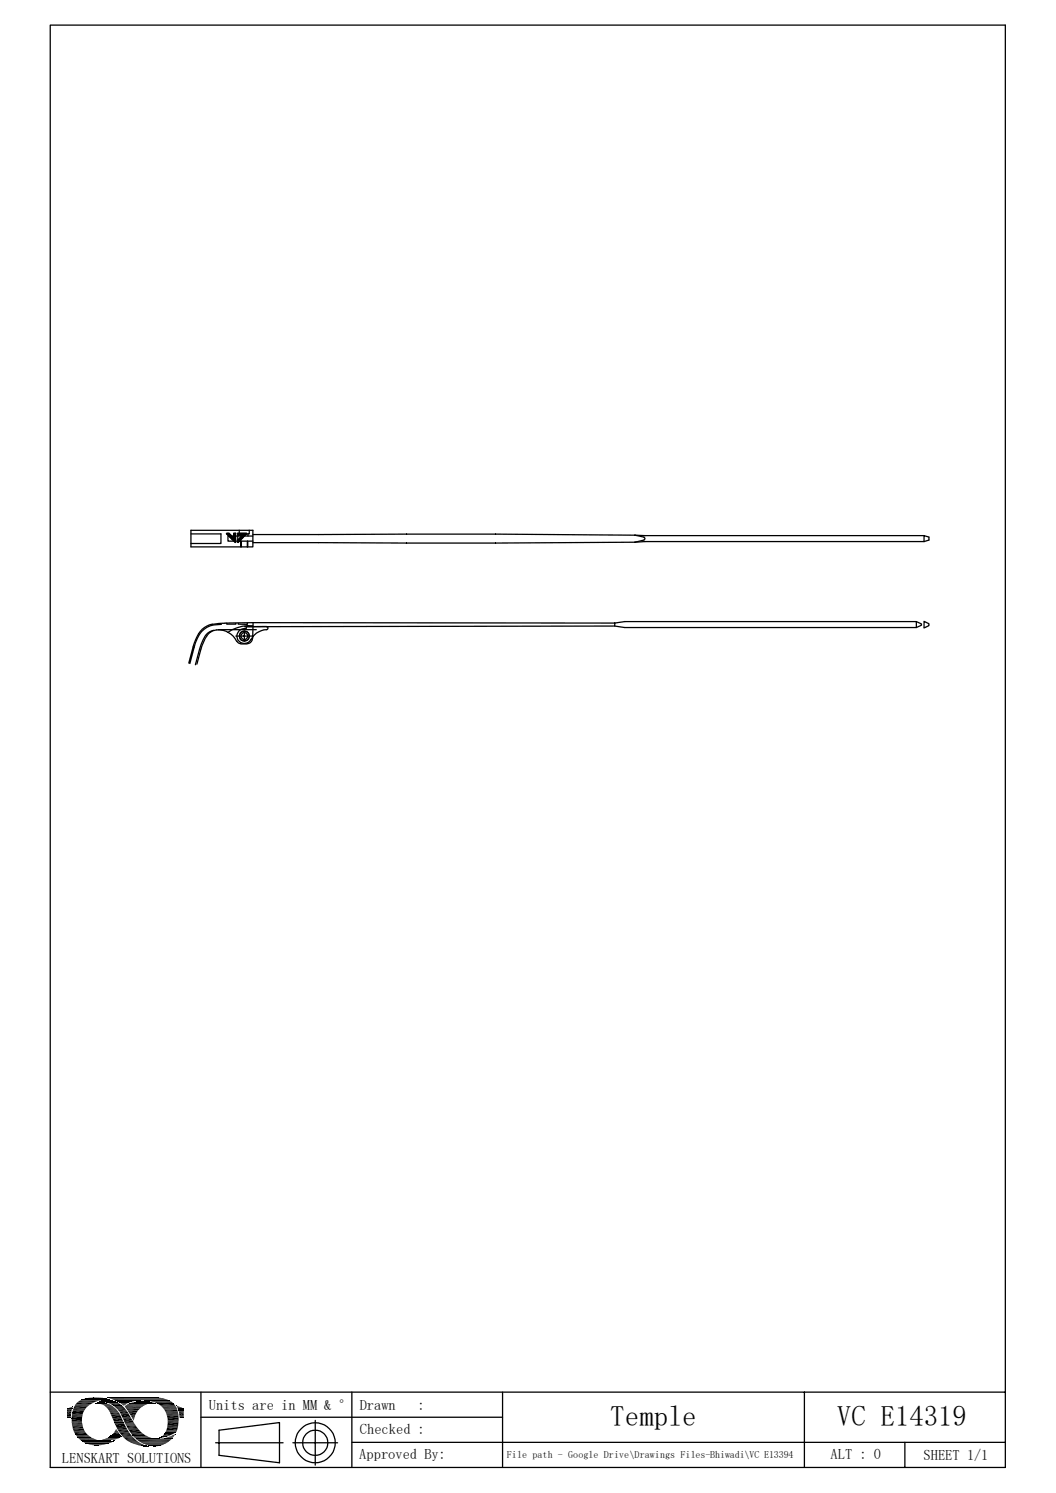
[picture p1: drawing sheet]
<svg xmlns="http://www.w3.org/2000/svg" width="210mm" height="297mm" viewBox="0 0 210 297" stroke-linecap="round" stroke-linejoin="round" font-family="sans-serif">
<g fill="none" stroke="#000" stroke-width=".25">
<path d="M10 5h189.9v286.9h-189.9zM38 105.5h12.3v3.3h-12.3zM38 106.2h5.9v1.9h-5.9M45.1 106.1l-.1 .1M45.1 106.1h.5l.8 .8 .1-.8h.4M45.2 106.1v.2M45.4 106.1l-.1 .3M45.6 106.1l-.2 .5M45.7 106.2l-.1 .5M45.8 106.3l-.1 .5M45.9 106.5l-.1 .4M46.1 106.6l-.2 .5"/>
<path d="M46.2 106.7l-.1 .5M46.3 106.8l-.1 .5M46.5 106.1v.2M46.7 106.1l-.4 1.3M46.9 106.1l-.1 1.8-1.8-1.7M46.9 106.1l-.5 1.5M46.9 106.6l-.3 1.1M46.9 107.3l-.2 .5M47.3 106.6v1.1M47.3 106.1v.3M47.3 107.4v.2M47.5 106.1l-.1 .4"/>
<path d="M47.6 105.5v.7h2v-.7M47.6 107.1l-.2 .8M47.7 106.1l-.1 .4M47.8 106.9l-.2 .8M47.8 106.1v.4M47.9 106.2v.4M47.9 107.7v1.1M48 107.7v1.1M48 106.1l-.1 .4M48 106.7l-.2 .8M48.1 106.6l-.8 .8 .1 .5M48.2 106.1l-.2 .4"/>
<path d="M48.3 106.1l-.3 1.1M48.5 106.1l-.2 .9M48.7 106.1l-.2 .7M48.8 106.1l-.1 .5M49 106.1l-.1 .2M49 106.1l.1 .1M49 106.1h-1.7v.4l.8 .1M49.1 106.2l-1.7 1.7M49.2 107.7v1.1M49.3 107.7v1.1M49.3 106.2v.4M50.3 106.3h48.3l27.7 .2"/>
<path d="M50.3 106.6h-5v1.1h5M126.3 106.5l1.8 .3 .2 .3-.2 .3-1.8 .5M126.3 107.9l-27.7 .1h-48.3M126.3 106.5l57.5 .1M183.8 107.7h-55.5l-2 .2M183.8 106.6l.9 .2v.6l-.9 .3zM38.4 128.7l-.9 3.2M42.2 124.2a4.4 4.4 0 0 0-3.3 3.2l-.5 1.3M42.5 125.4l-.8 .3a5 5 0 0 0-2 3.4l-.8 3.1M43.4 125.3h7.6M44 124.2a4.8 4.8 0 0 0-5.1 3.7l-1.1 4.1M44.7 124l-2.5 .2"/>
<path d="M45.1 124v.2h1.8v-.2M46.9 126.5h1.7M47.1 127.6a3.7 3.7 0 0 0-5.4-1.7l-.9 1.2a18.5 18.5 0 0 0-1.6 5M47.1 127.6l.1 .2a2.04 2.04 0 0 0 1.9 .3M47.4 124v.2h1.8v-.2M48.6 125.6v.8M48.6 126.5v.1M48.6 126.7v.9M48.7 126.5h1.6M49.9 127.2a1.5 1.5 0 0 1-1.9 .7 1.5 1.5 0 0 1-.8-1.9 1.5 1.5 0 0 1 1.8-.9v-.4h4l.3 .1-.1 .4a3.8 3.8 0 0 0-3.2 2M50.2 127l-.3 .8-.8 .3M50.3 124.5a7.3 7.3 0 0 0-5 1.3"/>
<path d="M50.3 123.9l72 .1M50.3 123.9l-5.6 .1M50.3 123.9l-.1 3.1M122.3 124v.5l-73.7 .2M122.3 124l1.9-.3h58v1.1h-58l-1.9-.3M182.2 123.7l1.1 .4v.3l-1.1 .4M183.8 123.6l.9 .5v.4l-.9 .4zM10 276.9h189.9M14.7 279.7h2.9M40 276.9v15M70 276.9v15M99.9 276.9v15"/>
<path d="M160 276.9v15M14.3 281.5h2.1M14.3 283.3h2.1M14.7 284.9h2.4M15 285.5h2.6M24.6 286.1h2.2M24.9 280.1h3.2M25.1 283.8h2.1M25.3 284h2.1M26.1 285.4h2.7M27.2 286.5h6.8M33.1 281.3h2.4"/>
<path d="M33.4 282.7h2.1M40 281.9h59.9M42.9 287h13.4M43.6 284.5l12-1.5v8l-12-1.5zM58.3 287h8.8M62.7 282.6v8.9M70 286.9h129.9M180 286.9v5"/>
<circle cx="48.6" cy="126.5" r=".98"/>
<circle cx="48.6" cy="126.5" r=".68"/>
<circle cx="62.7" cy="287" r="2.51"/>
<circle cx="62.7" cy="287" r="4"/>
</g>
<g fill="#000">
<path d="M14.3 279.9h.1zM13.8 280l.5-.1 .1 .1zM14.3 279.9h.1v.1zM18.3 278h1.6zM18.7 278h1.2zM19.1 279.1h1.9zM19.2 279.1h1.8zM19.2 279.1h1.7zM19.4 279.1h1.5zM19.5 279.1h1zM19.4 279.1h1.2zM19.5 279.1h1.1z"/>
<path d="M19.6 279.1h.9zM19.6 279.2l1.9 .1zM19.7 278.8h.2zM19.6 279.1h.8zM19.8 279.1h.6zM20 279.3l1.7 .1zM19.8 279.1h.4zM20.1 279l.1 .1zM20.1 279h.1zM20.2 279.4h1.6zM20.4 279.4l1.7 .2h-1.4zM20.4 279.4h1.4l.3 .2z"/>
<path d="M20.5 278.7h1.8zM20.5 278.7h1.7zM20.6 278.6l1.6 .1zM20.7 279.6l1.7 .1h-1.5zM20.7 279.6h1.4l.3 .1zM20.6 278.6h1.4zM20.9 278.6h1.1zM20.9 279.7l1.6 .1zM21 279.8l1.7 .2h-1.4zM21 279.8h1.5l.2 .2zM21.2 278.6h.3zM20.9 278.6h.8z"/>
<path d="M21.2 278.6h.5zM21.5 278.4h.3zM21.8 279.2h1.9zM22.4 279.6h1.9zM22.5 279.6h1.8zM22.5 279.6l1.8 .1zM22.6 279.7l2 .2h-1.7zM22.6 279.7h1.7l.3 .2zM22.9 279.9l1.9 .2h-1.7zM22.9 279.9h1.7l.2 .2zM23.7 279l1.9 .1zM23.8 279.1h1.8z"/>
<path d="M23.8 279.1h1.6zM24 279.1h1.4zM24 279.1l1.3 .1zM24 279.2l1 .2h-.7zM24 279.2h1.3l-.3 .2zM24.3 279.4l.6 .1zM24.3 279.4h.7zM24.4 279.5l.3 .1zM24.4 279.5h.5zM24.6 279.6v.1zM24.6 279.6h.1zM27.5 278.8h2z"/>
<path d="M27.5 278.8h1.9zM28.2 278.8h1.2zM28.2 278.8h.7zM30.4 279.2h.4zM30.4 279.2h.5zM30.7 279.2h.2zM30.9 278h.2zM35.1 279.7h.2zM35.1 279.7l.5 .1zM35.2 279.8l.8 .2h-.7zM35.2 279.8l.8 .2zM35.3 280l1 .1h-1z"/>
<path d="M35.3 280h.7l.3 .1zM13.3 280.2h1.1zM13.3 280.2l1 .1zM13.3 280.3l1 .1h-1zM13.3 280.3h1v.1zM13.3 280.4l.9 .4h-.9zM13.3 280.4h1l-.1 .4zM13.3 280.8h.9zM13.3 280.8l.8 .5h-.8zM13.3 280.8h.9l-.1 .5zM13.3 281.3l.8 .4h-.8zM13.3 281.3h.8v.4z"/>
<path d="M13.3 281.7h.8zM13.3 281.7l.8 .2h-.8zM13.3 281.7h.8v.2zM13.3 281.9h.8zM13.3 281.9l.8 .1zM13.4 280.2h1zM13.7 280.1l.7 .1zM13.7 280.1h.7zM13.8 280h.6zM14.3 282.3l2 .4h-2zM14.3 282.3h2v.4zM18.3 287.4l1.9 .1z"/>
<path d="M18.3 287.4h1.9zM18.4 287.5h1.1zM18.4 287.5h1.8zM18.9 287.5h.6zM19.1 287.5h.4zM20.4 286.4l1.9 .1zM20.4 286.4h2zM20.6 286.5h1.5zM20.6 286.5h1.7zM20.7 286.5h1.1zM20.7 286.5h1.4zM21 286.5h.6z"/>
<path d="M21 286.5h.8zM21.3 280l1.7 .2h-1.6zM21.3 280h1.4l.3 .2zM21.3 286.5h.3zM21.4 286.5h.2zM21.4 280.2l1.8 .3h-1.6zM21.4 280.2h1.6l.2 .3zM21.6 280.5h1.6zM21.6 280.5l1.8 .2h-1.7zM21.6 280.5h1.6l.2 .2zM21.7 280.7l1.8 .1h-1.7zM21.7 280.7h1.7l.1 .1z"/>
<path d="M21.8 280.8l1.8 .2h-1.7zM21.8 280.8h1.7l.1 .2zM21.9 281l1.8 .1zM21.9 281.1l1.9 .2h-1.8zM21.9 281.1h1.8l.1 .2zM21.5 286.7h1.1zM21.9 286.7h.7zM22 281.3l1.8 .1zM22 286.7h.6zM22.1 281.4l1.9 .3h-1.8zM22.1 281.4h1.7l.2 .3zM22.1 285.6l1.9 .1z"/>
<path d="M22.1 285.6h1.9zM22.2 281.7l2 .5h-1.8zM22.2 281.7h1.8l.2 .5zM22.2 285.5l1.8 .1zM22.2 285.5h1.7zM22.2 286.7h.5zM22.3 286.7h.4zM22.4 286.7h.3zM22.4 282.2l2.1 .5h-1.9zM22.4 282.2h1.8l.3 .5zM22.4 285.3h1.4zM22.4 285.3l1.5 .2h-1.7z"/>
<path d="M22.4 285.3h1.4l.1 .2zM22.6 286.6h.2zM22.6 282.7l1.9 .1zM22.7 282.8l1.9 .1zM22.7 282.9l1.9 .1zM22.7 285l1.1 .3h-1.4zM22.7 285h.9l.2 .3zM22.7 283h1.9zM22.7 284.9l.9 .1zM22.8 283l1.9 .2h-1.9zM22.8 283h1.8l.1 .2zM22.8 283.2l2.3 .9h-1.9z"/>
<path d="M22.8 283.2h1.9l.4 .9zM22.9 284.7l.6 .2h-.8zM22.9 284.7h.5l.1 .2zM22.6 286.6h.3zM22.9 284.6l.5 .1h-.5zM22.9 284.6l.5 .1zM23 284.4h.2zM23 284.4l.3 .2h-.4zM23 284.4l.3 .2zM23.1 284.4h.1zM23.1 280.1l1.8 .2h-1.5zM23.1 280.1h1.7l.1 .2z"/>
<path d="M23.4 280.3l1.8 .4h-1.6zM23.4 280.3h1.5l.3 .4zM23.6 280.7l1.7 .1zM23.7 280.8l1.9 .4h-1.6zM23.7 280.8h1.6l.3 .4zM24 281.2l1.6 .1zM24 281.3l2 .7h-1.7zM24 281.3h1.6l.4 .7zM24.3 282l1.8 .2h-1.7zM24.3 282h1.7l.1 .2zM24.4 282.2l2 .5h-1.7zM24.4 282.2h1.7l.3 .5z"/>
<path d="M24.7 282.7l1.9 .3h-1.8zM24.7 282.7h1.7l.2 .3zM24.8 283l1.9 .2h-1.8zM24.8 283h1.8l.1 .2zM24.9 283.2h1.8zM24.9 283.2l1.9 .1zM24.9 283.3h1.9zM25 283.3l1.9 .1zM25 283.4l2 .1h-1.9zM25 283.4h1.9l.1 .1zM25.1 283.5l1.9 .1zM25.4 280.6l2 .1z"/>
<path d="M25.4 280.7l1.7 .4h-1.4zM25.4 280.7h2l-.3 .4zM25.5 284.4l2.5 .5h-2.1zM25.5 284.4h2.1l.4 .5zM25.7 281.1l1.2 .4h-.9zM25.7 281.1h1.4l-.2 .4zM25.8 286.9l2 .1h-1.7zM25.8 286.9h1.7l.3 .1zM26 281.5l.9 .1zM26 281.6l.8 .3h-.6zM26 281.6h.9l-.1 .3zM26.1 287l2 .2h-1.5z"/>
<path d="M26.1 287h1.7l.3 .2zM26.2 281.9l.5 .2h-.4zM26.2 281.9h.6l-.1 .2zM26.3 282.1l.4 .1h-.3zM26.3 282.1h.4v.1zM26.4 282.2l.2 .3zM26.4 282.2h.3l-.1 .3zM26.5 282.5l.1 .1zM26.6 287.2l1.7 .1zM26.8 287.3l1.9 .2h-1.2zM26.8 287.3h1.5l.4 .2zM27.5 287.5h1.3z"/>
<path d="M27.6 287.5l1.4 .1zM28 287.6h1.1zM28.1 287.6l1.1 .1zM28.2 287.7h1.1zM28.5 287.7h.9zM28.6 287.7h.9zM29 287.7h.5zM29.2 287.7h.3zM29.3 287.7h.2zM29.6 287.5l2 .2zM30.2 287.7h1.3zM30.2 287.7h1.4z"/>
<path d="M30.4 287.7h.9zM30.4 287.7h1.1zM30.5 287.7h.5zM30.5 287.7h.8zM30.7 287.7h.3zM31.8 286h.2zM31.8 286h.1zM31.8 286h.4zM31.9 286h.4zM32.1 285.8h.8zM32.1 285.8h.9zM31.9 286l.2-.2 .2 .2z"/>
<path d="M32.1 285.8h.8l-.6 .2zM32.1 285.8h1zM32.2 285.8h.9zM32.3 286.2h1.9zM32.2 285.8l.2-.2 .7 .2zM32.4 285.6h1.3l-.6 .2zM32.5 285.5l1.2 .1zM32.5 285.5h1.3zM32.6 286.1h1.6zM32.7 285.2l1.1 .3h-1.3zM32.7 285.2h1.8l-.7 .3zM32.7 286.1h1.5z"/>
<path d="M32.7 285.2h1.8zM32.8 285l2 .1zM32.8 285.1l1.7 .1h-1.8zM32.8 285.1h2l-.3 .1zM32.8 286.1h1.5zM33.1 286h1.3zM33.2 281.6l2.3 .5h-2.2zM33.2 281.6h2.3v.5zM33.2 284l2 .5h-2.1zM33.2 284h2.1l-.1 .5zM33.2 286h1.2zM33.4 283l2 .5h-2.1z"/>
<path d="M33.4 283h2.1l-.1 .5zM33.4 285.9h1zM33.6 285.8h.9zM33.7 285.8h.8zM33.9 285.7h.6zM34.1 285.7h.5zM34.1 285.7l.3-.2 .2 .2zM34.4 285.5h.3l-.1 .2zM34.4 285.5l.3-.1v.1zM34.7 285.4v.1zM35.3 280.1l1.1 .1zM35.3 280.2h1.2z"/>
<path d="M35.3 280.2l1.2 .1zM35.4 280.3l1.1 .1h-1.1zM35.4 280.3h1.1v.1zM35.4 280.4h1.1zM35.5 280.4l1 .2h-1zM35.5 280.4h1v.2zM35.5 280.6h1zM35.5 280.6l1 .1zM35.6 280.7l.9 .1zM35.6 280.8l.9 .3h-.9zM35.6 280.8h.9v.3zM35.6 281.1h.9z"/>
<path d="M35.6 281.1l.9 .5h-.8zM35.6 281.1h.9v.5zM35.7 281.6l.8 .2h-.8zM35.7 281.6h.8v.2zM35.7 281.8l.8 .2h-.8zM35.7 281.8h.8v.2zM35.7 282h.8zM35.7 282l.8 .1zM35.8 282.1h.7zM35.9 282.1h.6zM36 282.1h.5zM36.4 282.1h.1z"/>
</g>
<g fill="none" stroke="#000" stroke-width=".2">
<path d="M14.7 279.9h2.6M15 279.4h3M15.3 279h3.5M15.7 278.7h3.9M15.9 278.6h4M16 278.6h4.2M16 278.5h4.4M16.2 278.5h4.3M16.4 278.4h5.4M16.5 278.3h5.1M16.7 278.3h4.7M16.9 278.2h4.3"/>
<path d="M17.1 278.2h3.9M17.5 278.1h3M17.6 278.1h2.9M19 279.2h2.1M19.1 279.2h2.2M19.7 278.8h3.2M19.8 278.8h2.9M19.9 278.7h2.7M20.2 278.7h2.2M20.3 278.9h2.7M20.6 279h2.7M21.3 279h2"/>
<path d="M21.3 279.1h2.4M21.3 278h10.3M21.4 278.1h10.5M21.5 278.1h11M21.8 278h7.4M21.8 278.2h10.8M21.8 278.4h-5.6M22 278.3h10.9M22.2 278.3h10.8M22.3 278.4h10.9M22.5 278.4h10.8M22.6 278.5h11"/>
<path d="M22.8 278.6h5.1M22.9 278.6h4.4M23 278.7h4.2M23.2 278.8h3.3M23.5 278.9h2.7M23.5 278.9h2.5M23.7 279h2.1M24.8 279.8h3.7M24.8 279.8h3.5M24.8 279.9h3.4M24.9 279.7h3.8M25 279.6h3.7"/>
<path d="M25.1 279.5h4M25.4 279.4h3.8M25.4 279.3h4.2M25.7 279.2h4.2M26 279.1h4.8M26.2 279h4.4M26.2 279h4.2M26.6 278.9h3.5M26.8 278.9h3.1M27.1 278.8h2.6M28.7 278.6h5M29.3 278.6h4.4"/>
<path d="M29.4 278.7h4.5M30.1 278.8h4M30.4 278.9h3.8M30.7 279h3.7M30.8 279.2h-5M31 279.1h3.5M31.2 279.2h3.3M31.9 279.7h3M32.1 279.8h2.9M14.3 282.3h2M14.3 282.8h2M14.3 283h2"/>
<path d="M14.3 283.1h2M14.3 283.5h2.1M14.4 281h2.2M14.5 280.5h2.3M14.5 284.2h2.1M14.6 284.7h2.3M15 285.3h2.3M15.3 285.8h2.7M15.4 285.9h2.6M15.4 285.9h2.8M15.5 286h2.8M15.6 286.1h3"/>
<path d="M15.7 286.3h3.3M15.9 286.4h3.1M15.9 286.4h3.6M16 286.6h3.9M16.2 286.6h3.7M16.2 286.6h4.2M16.3 286.7h5.2M16.3 286.8h6.3M16.6 286.9h5.8M16.6 286.9h5.7M16.7 287h5.5M16.9 287h5"/>
<path d="M17 287.1h4.8M17.1 287.1h4.6M17.1 287.2h4.5M17.4 287.3h4M17.7 287.3h3.2M17.9 287.4h2.8M20.5 286.3h2.6M20.7 286.2h2.8M21.1 286.2h2.5M21.2 286.1h2.6M21.5 285.9h2.5M21.5 286h2.3"/>
<path d="M21.8 285.8h2.3M21.9 285.7h2.2M22 285.7h2M22 285.6h2M22.9 286.4h-2.7M24.1 285.8h-2.3M25.1 280.2h2.7M25.4 280.6h2M25.4 286.8h2.1M26.1 285.2h2.4M26.3 285.5h2.5M26.3 285.5h2.6"/>
<path d="M26.4 285.6h2.7M26.5 285.7h2.8M26.5 285.8h3.1M26.7 285.9h3.1M26.8 286h3.3M26.8 286.1h3.7M27 286.2h4.1M27.1 286.2l7.1 .1M27.1 286.3h7M27.6 286.7h6.1M27.8 286.9h5.7M27.9 286.9h5.5"/>
<path d="M28 287h5.3M28.2 287.1h5M28.5 287.2h4.4M28.8 287.3h3.9M29 287.5h3.4M29.5 287.5h2.6M29.6 287.6h2.4M31.7 286.2h2.5M32.4 280.1h2.7M32.5 280.2h2.7M32.6 280.3h2.6M32.6 280.4h2.6"/>
<path d="M32.7 280.5h2.6M32.8 285h2.1M32.9 285h2.1M32.9 280.9h2.5M32.9 284.9h2.2M32.9 284.9h2.1M32.9 284.8h2.2M33 284.7h2.1M33 284.6h2.2M33.1 284.5h2.1M33.1 284.6h2.1M33.1 281.5h2.4"/>
<path d="M33.2 283.9h2.2M33.4 282.5h2.1"/>
</g>
<g fill="none" stroke="#000" stroke-width=".21">
<path d="M14.9 279.5h3M15.5 278.8h3.9M32.2 279.9h2.9M14.3 281.7h2.1M14.5 280.4h2.5M15.2 285.7h2.7M24 285.4h2.1M24.4 285.9h2.1M24.9 286.4h2.1M25.1 286.6h2.2M25.4 284.2h2.2M33 281.1h2.4"/>
<path d="M33.4 282.9h2.1"/>
</g>
<path d="M15.1 279.2h3.5M21.9 279.4h2.3M31.4 279.4h3.4M14.4 284h2.2M14.6 280.1h2.7M23.2 284.2h2.1M25.9 285h2.5M33.3 283.7h2.1" fill="none" stroke="#000" stroke-width=".34"/>
<path d="M14.4 283.7h2.1M14.8 285.2h2.5M23.4 284.5h2.1M23.6 284.8h2.1M23.8 285.1h2.1M24.2 285.6h2.1M25.2 280.4h2.6M32.7 280.6h2.6" fill="none" stroke="#000" stroke-width=".3"/>
<path d="M14.3 282.1h2M14.4 280.8h2.4M33.3 282.3h2.2" fill="none" stroke="#000" stroke-width=".42"/>
<path d="M14.3 281.2h2.3M14.5 284.5h2.3" fill="none" stroke="#000" stroke-width=".38"/>
<g font-size="5.7">
<text x="121.4" y="283.6">Temple</text>
<text x="166.5" y="283.7">VC E14319</text>
</g>
<g font-size="2.9">
<text x="41.5" y="280.6">Units are in MM &amp; °</text>
<text x="71.5" y="280.6">Drawn</text>
<text x="83" y="280.6">:</text>
<text x="71.6" y="285.2">Checked :</text>
<text x="12.3" y="291.1">LENSKART SOLUTIONS</text>
<text x="71.5" y="290.1">Approved By:</text>
<text x="165.2" y="290.3">ALT : 0</text>
<text x="183.7" y="290.4">SHEET 1/1</text>
</g>
<text font-size="2" x="100.8" y="290">File path - Google Drive\Drawings Files-Bhiwadi\VC E13394</text>
</svg>
